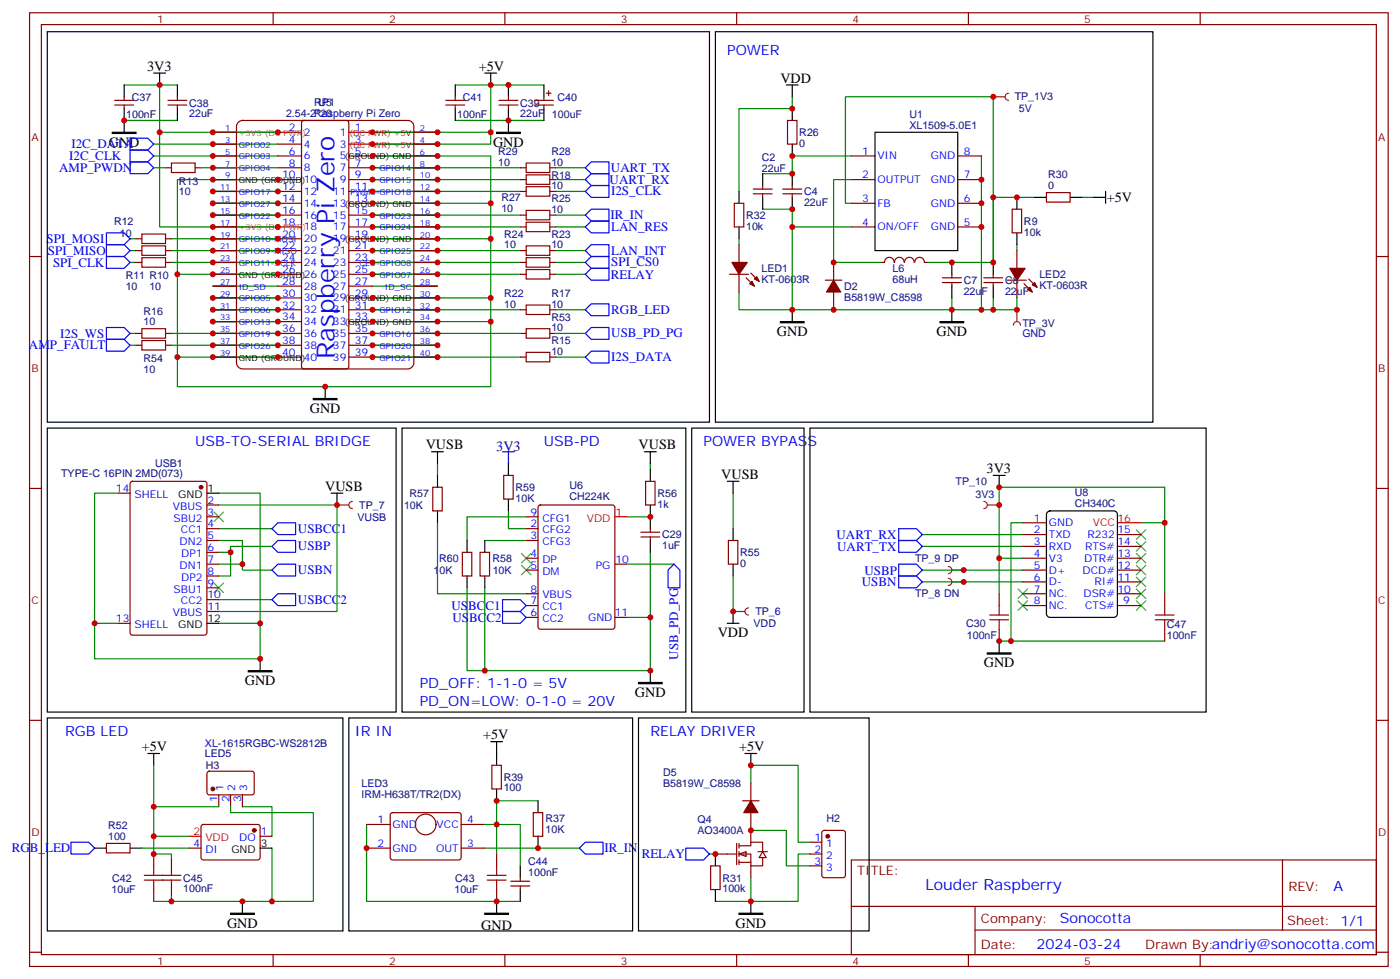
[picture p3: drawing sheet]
<svg xmlns="http://www.w3.org/2000/svg" width="418mm" height="292mm" viewBox="0 0 418 292" stroke-linecap="round" stroke-linejoin="round" font-family="sans-serif">
<g fill="none" stroke="#870000" stroke-width=".35">
<path d="M8.8 3.8h405.4v284.3h-405.4zM12.3 7.3h398.3v277.3h-398.3zM81.5 3.8v3.5M150.6 3.8v3.5M219.8 3.8v3.5M288.9 3.8v3.5M358.1 3.8v3.5M34.2 31.3h5.7M34.2 29.9h5.7M37 28.9v1M37 31.3v1.1M50.1 31.3h5.6"/>
<path d="M50.1 29.9h5.6M52.9 28.9v1M52.9 31.3v1.1M63.5 39.4h7.1M71.1 36.4l1.2-.5h49.4a1.76 1.76 0 0 1 1.8 1.8v70.5a1.89 1.89 0 0 1-1.8 1.8h-49.4a1.89 1.89 0 0 1-1.7-1.8v-70.5zM82.9 39.4h7.1M90.2 36.1l.5-.2h12.7l.5 .2 .2 .5v72.7l-.3 .5-.4 .2h-12.7l-.5-.2-.2-.5v-72.7zM104.1 39.4h7M123.5 39.4h7M133 31.3h5.6M133 29.9h5.6M135.8 28.9v1"/>
<path d="M135.8 31.3v1.1M148.9 31.3h5.6M148.9 29.9h5.6M151.7 28.9v1M151.7 31.3v1.1M159.5 31.3h5.6M159.5 29.9h5.6M162.3 28.9v1M162.3 31.3v1.1M163 27.8h1.4M163.7 27.1v1.4M234.9 35.9h2.9v7.1h-2.9z"/>
<path d="M63.5 57.1h7.1M63.5 53.6h7.1M63.5 50h7.1M63.5 46.5h7.1M63.5 43h7.1M82.9 57.1h7.1M82.9 53.6h7.1M82.9 50h7.1M82.9 46.5h7.1M82.9 43h7.1M104.1 57.1h7M104.1 53.6h7"/>
<path d="M104.1 50h7M104.1 46.5h7M104.1 43h7M123.5 57.1h7M123.5 53.6h7M123.5 50h7M123.5 46.5h7M123.5 43h7M155.2 57.1h1.8M155.2 53.6h1.8M155.2 50h1.8M157 55.7h7v2.8h-7z"/>
<path d="M157 52.1h7v2.9h-7zM157 48.6h7v2.8h-7zM164 57.1h1.8M164 53.6h1.8M164 50h1.8M312.2 57.4h7.1v2.9h-7.1zM8.8 76.5h3.5M40.6 78.2h1.7M40.6 74.7h1.7M40.6 71.2h1.7M42.3 76.8h7.1v2.9h-7.1zM42.3 73.3h7.1v2.8h-7.1z"/>
<path d="M42.3 69.8h7.1v2.8h-7.1zM49.4 78.2h1.8M49.4 74.7h1.8M49.4 71.2h1.8M63.5 78.2h7.1M63.5 74.7h7.1M63.5 71.2h7.1M63.5 67.7h7.1M63.5 64.1h7.1M63.5 60.6h7.1M82.9 78.2h7.1M82.9 74.7h7.1"/>
<path d="M82.9 71.2h7.1M82.9 67.7h7.1M82.9 64.1h7.1M82.9 60.6h7.1M104.1 78.2h7M104.1 74.7h7M104.1 71.2h7M104.1 67.7h7M104.1 64.1h7M104.1 60.6h7M123.5 78.2h7M123.5 74.7h7"/>
<path d="M123.5 71.2h7M123.5 67.7h7M123.5 64.1h7M123.5 60.6h7M155.2 78.2h1.8M155.2 74.7h1.8M155.2 67.7h1.8M155.2 64.1h1.8M157 76.8h7v2.9h-7zM157 73.3h7v2.8h-7zM157 66.3h7v2.8h-7zM157 62.7h7v2.8h-7z"/>
<path d="M164 78.2h1.8M164 74.7h1.8M164 67.7h1.8M164 64.1h1.8M219.1 60.6h2.8v7.1h-2.8zM220.5 73v5.2M410.6 76.5h3.6M40.6 99.4h1.7M42.3 98h7.1v2.8h-7.1zM49.4 99.4h1.8M63.5 99.4h7.1M63.5 95.9h7.1"/>
<path d="M63.5 92.4h7.1M63.5 88.8h7.1M63.5 85.3h7.1M63.5 81.8h7.1M82.9 99.4h7.1M82.9 95.9h7.1M82.9 92.4h7.1M82.9 88.8h7.1M82.9 85.3h7.1M82.9 81.8h7.1M104.1 99.4h7M104.1 95.9h7"/>
<path d="M104.1 92.4h7M104.1 88.8h7M104.1 85.3h7M104.1 81.8h7M123.5 99.4h7M123.5 95.9h7M123.5 92.4h7M123.5 88.8h7M123.5 85.3h7M123.5 81.8h7M155.2 92.4h1.8M155.2 81.8h1.8"/>
<path d="M157 90.9h7v2.9h-7zM157 80.4h7v2.8h-7zM164 92.4h1.8M164 81.8h1.8M217.7 81.8h5.6M220.5 81.8v5.3M222.6 82.8l2.5 2.5M224 81.4l2.5 2.5M63.5 106.5h7.1M63.5 102.9h7.1M82.9 106.5h7.1M82.9 102.9h7.1"/>
<path d="M104.1 106.5h7M104.1 102.9h7M123.5 106.5h7M123.5 102.9h7M155.2 106.5h1.8M157 105.1h7v2.8h-7zM164 106.5h1.8M8.8 145.6h3.5M410.6 145.6h3.6M8.8 214.8h3.5M410.6 214.8h3.6M62 230.1l.4-.2 13 .1 .4 .6v6l-.7 .4-12.9-.1-.5-.6v-5.7z"/>
<path d="M65.3 237v3.5M68.8 237v3.5M72.3 237v3.5M146.8 228.2h2.8v7h-2.8zM31.7 251.5h7.1v2.8h-7.1zM45.9 254.6v3.6M51.2 256.4v3.5M56.4 252.9h3.6M60.2 246l.5-.2 16.5 .1 .4 .6-.1 9.5-.6 .4-16.5-.1-.4-.6v-9.2zM77.6 249.3h3.5M109.4 245.8h7M109.4 252.9h7"/>
<path d="M116.7 242.5l.4-.2h20.1l.4 .7-.1 13-.6 .4-20.1-.1-.4-.6v-12.7zM137.6 245.8h7M137.6 252.9h7M148.2 254.6v3.6M159.1 242.3h2.8v7h-2.8zM254 256.4h156.6v28.2h-156.6zM382.6 256.4v20.9M45.9 265.2v3.5M51.2 263.5v3.5M148.2 265.2v3.5M152.4 262.7h5.6M152.4 264.2h5.6"/>
<path d="M155.2 261.7v1M155.2 264.2v1M254 270.2h156.5M290.9 277.3h119.6M290.9 270.2v14.2M8.8 283.9h3.5M81.5 284.6v3.5M150.6 284.6v3.5M219.8 284.6v3.5M288.9 284.6v3.5M358.1 284.6v3.5M410.6 283.9h3.6"/>
<circle cx="127" cy="245.8" r="3.1"/>
</g>
<g fill="none" stroke="#008700" stroke-width=".35">
<path d="M37 35.9h15.9M37 25.3h15.9M47.6 39.4v28.3h35.3h-19.4M47.6 25.3v14.1h35.3h-19.4M111.1 39.4h35.3M135.8 35.9h26.5M135.8 25.3h26.5M146.4 25.3v17.7h-35.3h19.4M236.4 30.6v1.8h-15.9v24.7M45.9 43h37M45.9 46.5h37M63.5 53.6h19.4h-30v28.2h30h-19.4"/>
<path d="M63.5 57.1h19.4M111.1 50h44.1M111.1 53.6h44.1M111.1 57.1h44.1M130.5 46.5h-19.4h35.3v14.1M165.8 50h8.8M165.8 53.6h8.8M165.8 57.1h8.8M252.2 58.8v-29.9h44.1v29.9h12.4M254 46.5h-17.6v5.3M296.3 58.8v19.4M322.8 58.8h3.5"/>
<path d="M38.8 71.2h1.8M38.8 74.7h1.8M38.8 78.2h1.8M51.2 71.2h31.7M51.2 74.7h31.7M51.2 78.2h31.7M63.5 60.6h19.4M63.5 64.1h19.4M111.1 64.1h44.1M111.1 67.7h44.1M111.1 74.7h44.1M111.1 78.2h44.1"/>
<path d="M130.5 60.6h-19.4h35.3v10.6M130.5 71.2h-19.4h35.3v17.6M165.8 64.1h8.8M165.8 67.7h8.8M165.8 74.7h8.8M165.8 78.2h8.8M220.5 71.2v1.8M303.4 73v1.7M38.8 99.4h1.8M51.2 99.4h31.7M52.9 81.8v24.7h30h-19.4M63.5 85.3h19.4"/>
<path d="M63.5 88.8h19.4M63.5 92.4h19.4M63.5 95.9h19.4M111.1 81.8h44.1M111.1 85.3h19.4M111.1 92.4h44.1M111.1 99.4h19.4M130.5 88.8h-19.4h35.3v7.1M130.5 95.9h-19.4h35.3v19.4h-93.5v-8.8M165.8 81.8h8.8M165.8 92.4h8.8M220.5 87.1v5.3h15.9"/>
<path d="M303.4 88.8v3.6h-7.1M63.5 102.9h19.4M111.1 102.9h19.4M111.1 106.5h44.1M165.8 106.5h8.8M45.9 228.2v12.3h19.4M160.5 238.8h-12.3v15.8M42.3 252.9h14.1M45.9 240.5v14.1h5.3v1.8M45.9 249.3h10.5M68.8 240.5v1.8h24.7v26.4h-47.6M72.3 240.5h8.8v8.8"/>
<path d="M81.1 252.9v15.8M109.4 245.8v22.9h45.8M144.6 245.8h10.6v12.4M144.6 252.9h28.3M51.2 267v1.7"/>
</g>
<path d="M33.5 39.4h7.1v.4h-7.1zM148.2 39.4h7v.4h-7zM93.5 118.8h7v.4h-7zM68.8 272.3h7v.3h-7zM144.6 272.3h7.1v.3h-7.1z" fill="#000" stroke="#000" stroke-width=".35"/>
<g fill="none" stroke="#000" stroke-width=".35">
<path d="M14.1 9.5h197.6v116.4h-197.6zM37 25.3v3.6M37 32.4v7M45.9 21.8h3.5M47.6 21.8v3.5M52.9 25.3v3.6M52.9 32.4v3.5M135.8 25.3v3.6M135.8 32.4v3.5M144.6 21.8h3.6M146.4 21.8v3.5M151.7 25.3v3.6"/>
<path d="M151.7 32.4v7M162.3 25.3v3.6M162.3 32.4v3.5M236.4 32.4v3.5M220.5 57.1v3.5M236.4 43v3.5M308.7 58.8h3.5M319.3 58.8h3.5M220.5 67.7v3.5M97 115.3v3.5M14.1 214.1h88.2v63.5h-88.2zM104.1 214.1h84.6v63.5h-84.6z"/>
<path d="M44.1 224.6h3.5M45.9 224.6v3.6M146.4 221.1h3.5M148.2 221.1v7.1M148.2 235.2v3.6M160.5 238.8v3.5M28.2 252.9h3.5M38.8 252.9h3.5M77.6 252.9h3.5M155.2 258.2v3.5M160.5 249.3v3.6M72.3 268.7v3.6"/>
<path d="M148.2 268.7v3.6M155.2 265.2v3.5"/>
</g>
<g fill="none" stroke="#00f" stroke-width=".35">
<path d="M174.6 50l1.8-1.7h5.3v3.5h-5.3zM174.6 53.6l1.8-1.8h5.3v3.5h-5.3zM174.6 57.1l1.8-1.8h5.3v3.5h-5.3zM31.7 69.4h5.3l1.8 1.8-1.8 1.8h-5.3zM31.7 76.5h5.3l1.8 1.7-1.8 1.8h-5.3zM31.7 73h5.3l1.8 1.7-1.8 1.8h-5.3zM174.6 64.1l1.8-1.7h5.3v3.5h-5.3zM174.6 78.2l1.8-1.7h5.3v3.5h-5.3zM174.6 67.7l1.8-1.8h5.3v3.5h-5.3zM174.6 74.7l1.8-1.7h5.3v3.5h-5.3zM31.7 97.6h5.3l1.8 1.8-1.8 1.8h-5.3zM174.6 92.4l1.8-1.8h5.3v3.5h-5.3z"/>
<path d="M174.6 81.8l1.8-1.8h5.3v3.5h-5.3zM174.6 106.5l1.8-1.8h5.3v3.5h-5.3zM21.2 251.1h5.3l1.7 1.8-1.7 1.7h-5.3zM174.6 251.1h5.3v3.5h-5.3l-1.7-1.7z"/>
</g>
<path d="M45.9 258.2v2.8M51.2 259.9v1.1M148.2 258.2v2.8M43 262.4h11M43 261h11M45.9 262.4v2.8M51.2 262.4v1.1M145.3 262.4h5.7M145.3 261h5.7M148.2 262.4v2.8" fill="none" stroke="#a10000" stroke-width=".35"/>
<g fill="#870000" stroke="#870000" stroke-width=".35">
<path d="M223.7 84.6l.7-.7 .7 1.4z"/>
<path d="M225.1 83.2l.7-.7 .7 1.4z"/>
<path d="M218.4 78.2h4.6l-2.5 3.6z"/>
<circle cx="63.5" cy="235.2" r=".53"/>
<circle cx="75.8" cy="247.6" r=".53"/>
</g>
<path d="M56.4 249.3h3.6" fill="none" stroke="#f00" stroke-width=".35"/>
<path d="M302.3 96.9a1.06 1.06 0 0 1 1.1-1 1.06 1.06 0 0 1 1 1M303.4 92.4v3.5" fill="none" stroke="#8c2424" stroke-width=".35"/>
<circle cx="303.4" cy="92.4" r=".18" fill="#8c2424"/>
<g fill="#870000" stroke="#870000" stroke-width=".35">
<path d="M307.3 85.7l.7 1.4-1.4-.7z"/>
<path d="M308 84.9l.7-.7 .7 1.5z"/>
<path d="M301.3 80h4.6l-2.5 3.5z"/>
</g>
<path d="M302 62.4h2.8v7h-2.8zM303.4 74.7v5.3M300.6 83.5h5.6M303.4 83.5v5.3M305.5 84.6l2.5 2.5M306.9 83.2l2.5 2.5" fill="none" stroke="#870000" stroke-width=".35"/>
<path d="M303.4 58.8v3.6M303.4 69.4v3.6" fill="none" stroke="#000" stroke-width=".35"/>
<path d="M296.3 28.9h3.6M300.9 27.8a1.06 1.06 0 0 0-1 1.1 1.06 1.06 0 0 0 1 1" fill="none" stroke="#8c2424" stroke-width=".35"/>
<circle cx="296.3" cy="28.9" r=".18" fill="#8c2424"/>
<path d="M236.4 28.9v1.7M227.5 51.8h8.9M252.2 58.8v1.8h1.8M254 53.6h-5.3v24.6h14.1M292.8 46.5v45.9M296.3 58.8v19.4h-19.4M227.5 62.4h8.9v5.3h17.6M236.4 67.7v24.7h47.6M284 88.8v3.6M296.3 88.8v3.6h-12.3" fill="none" stroke="#008700" stroke-width=".35"/>
<g fill="none" stroke="#870000" stroke-width=".35">
<path d="M224.7 57.8h5.7M224.7 56.4h5.7M227.5 55.3v1.1M227.5 57.8v1M233.5 57.8h5.7M233.5 56.4h5.7M236.4 55.3v1.1M236.4 57.8v1M248.7 78.2v5.3M266.7 78.2a1.41 1.41 0 0 0-1.4-1.5 1.41 1.41 0 0 0-1.4 1.5h-1.1M266.9 78.2a1.41 1.41 0 0 1 1.4-1.5 1.41 1.41 0 0 1 1.4 1.5M269.9 78.2a1.41 1.41 0 0 1 1.4-1.5 1.41 1.41 0 0 1 1.4 1.5"/>
<path d="M272.9 78.2a1.41 1.41 0 0 1 1.4-1.5 1.41 1.41 0 0 1 1.5 1.5M275.9 78.2h1M246.2 83.5h5M248.7 87.1v5.3M281.2 84.2h5.6M281.2 82.8h5.6M284 81.8v1M284 84.2v1.1M293.5 84.2h5.7M293.5 82.8h5.7M296.3 81.8v1M296.3 84.2v1.1"/>
</g>
<g fill="none" stroke="#000" stroke-width=".35">
<path d="M213.4 9.5h130.6v116.4h-130.6zM234.6 25.3h3.5M236.4 25.3v3.6M227.5 51.8v3.5M227.5 58.8v3.6M236.4 51.8v3.5M236.4 58.8v3.6M326.3 58.8h3.5M329.8 57.1v3.5M284 78.2v3.6M296.3 78.2v3.6M236.4 92.4v3.5"/>
<path d="M284 85.3v3.5M284 92.4v3.5M296.3 85.3v3.5"/>
</g>
<path d="M248.7 83.5l2.1 3.6h-4.2z" fill="#870000" stroke="#870000" stroke-width=".35"/>
<path d="M232.8 95.9h7.1v.3h-7.1zM280.5 95.9h7v.3h-7z" fill="#000" stroke="#000" stroke-width=".35"/>
<path d="M38.8 48.3h5.3l1.8 1.7-1.8 1.8h-5.3zM38.8 44.7h5.3l1.8 1.8-1.8 1.8h-5.3zM38.8 41.2h5.3l1.8 1.8-1.8 1.7h-5.3z" fill="none" stroke="#00f" stroke-width=".35"/>
<g fill="#fff" stroke="#870000" stroke-width=".35">
<path d="M220.5 254.6l2.1-.7v1.4z"/>
<path d="M227.5 253.9l1.1 1.8h-2.1z"/>
</g>
<g fill="none" stroke="#870000" stroke-width=".35">
<path d="M155.2 99.4h1.8M157 98h7v2.8h-7zM164 99.4h1.8M40.6 102.9h1.7M42.3 101.5h7.1v2.9h-7.1zM49.4 102.9h1.8M221.5 238.8h5M224 233.5v5.3M212 258.2h2.8v7h-2.8zM213.4 254.6h6.4M219.8 251.5v6.3M220.5 252.2h3.5v-1.1h3.5v2.8"/>
<path d="M220.5 254.6h3.5v3.6h3.5v-2.5M220.5 257.1h3.5M220.5 251.5v1.4M220.5 253.9v1.4M220.5 256.4v1.4M224 242.3v8.8M224 258.2v3.5M226.1 253.9h2.9M241.7 254.6h3.5M241.7 251.1h3.5M241.7 258.2h3.5M245.4 247.8l.5-.2h5.6l.7 .4v13l-.4 .6-5.9 .1-.7-.5v-12.9z"/>
</g>
<path d="M130.5 99.4h24.7M165.8 99.4h8.8M38.8 102.9h1.8M51.2 102.9h12.3M139.3 175.3v24.7h5.3M224 233.5v-5.3h14.1v22.9h3.6M211.7 254.6h1.7M224 247.6h10.6v10.6h7.1M241.7 254.6h-3.6v14.1h-14.1M213.4 268.7h10.6M224 261.7v7" fill="none" stroke="#008700" stroke-width=".35"/>
<path d="M190.5 214.1h68.8v63.5h-68.8zM222.2 224.6h3.6M224 224.6v3.6M213.4 254.6v3.6M213.4 265.2v3.5M224 268.7v3.6" fill="none" stroke="#000" stroke-width=".35"/>
<g fill="#870000" stroke="#870000" stroke-width=".35">
<path d="M224 238.8l2.1 3.5h-4.2z"/>
<circle cx="246.9" cy="249.3" r=".53"/>
</g>
<path d="M220.5 272.3h7v.3h-7z" fill="#000" stroke="#000" stroke-width=".35"/>
<path d="M174.6 99.4l1.8-1.8h5.3v3.6h-5.3zM31.7 101.2h5.3l1.8 1.7-1.8 1.8h-5.3zM204.6 252.9h5.3l1.8 1.7-1.8 1.8h-5.3z" fill="none" stroke="#00f" stroke-width=".35"/>
<path d="M339 165l2.8 2.9M339 161.5l2.8 2.8M341.8 165l-2.8 2.9M341.8 161.5l-2.8 2.8" fill="none" stroke="#3c3" stroke-width=".35"/>
<path d="M218.7 182.3h3.5M223.3 181.3a1.06 1.06 0 0 0-1 1 1.06 1.06 0 0 0 1 1.1" fill="none" stroke="#8c2424" stroke-width=".35"/>
<circle cx="218.7" cy="182.3" r=".18" fill="#8c2424"/>
<path d="M130.5 138.2v3.5M194 138.2v1.8M218.7 147v10.6M218.7 171.7v10.6" fill="none" stroke="#008700" stroke-width=".35"/>
<path d="M206.4 127.6h33.5v84.7h-33.5zM217 143.5h3.5M218.7 143.5v3.5M218.7 157.6v3.5M218.7 168.2v3.5M217 185.8h3.5M218.7 182.3v3.5" fill="none" stroke="#000" stroke-width=".35"/>
<path d="M217.3 161.1h2.8v7.1h-2.8z" fill="none" stroke="#870000" stroke-width=".35"/>
<path d="M100.5 150.6h3.6M105.1 149.5a1.06 1.06 0 0 0-1 1.1 1.06 1.06 0 0 0 1 1" fill="none" stroke="#8c2424" stroke-width=".35"/>
<circle cx="100.5" cy="150.6" r=".18" fill="#8c2424"/>
<path d="M282.9 172.4a1.06 1.06 0 0 1 1.1 1.1 1.06 1.06 0 0 1-1.1 1.1M284 173.5h3.5" fill="none" stroke="#8c2424" stroke-width=".35"/>
<circle cx="287.5" cy="173.5" r=".18" fill="#8c2424"/>
<path d="M282.9 168.9a1.06 1.06 0 0 1 1.1 1.1 1.06 1.06 0 0 1-1.1 1M284 170h3.5" fill="none" stroke="#8c2424" stroke-width=".35"/>
<circle cx="287.5" cy="170" r=".18" fill="#8c2424"/>
<g fill="none" stroke="#008700" stroke-width=".35">
<path d="M35.3 147h-7.1v38.8h7.1M65.3 150.6h35.2v31.7h-35.2M65.3 147h12.3v38.8M65.3 157.6h15.8M130.5 155.9v21.1h26.5M151.7 152.3v5.3h5.3M157 154.1h-17.7v7M187 154.1h7M275.2 159.4h30M305.2 155.9h-3.6v35.2M340.4 155.9h7.1v-10.6h-49.4v21.1h7.1M347.5 155.9v21.1"/>
<path d="M65.3 161.1h7v8.9h8.8M65.3 178.8h15.8M65.3 168.2h7M65.3 164.7h3.5M81.1 162.9h-12.3v8.8h-3.5M144.6 175.3v24.7h49.4v-15.9h-7M144.6 161.1h12.4M187 168.2h14.1M194 164.7v19.4M275.2 162.9h30M275.2 173.5h30M275.2 170h30"/>
<path d="M298.1 166.4v10.6M28.2 185.8v10.6h49.4v-10.6h-12.3M298.1 191.1h49.4"/>
</g>
<g fill="none" stroke="#00f" stroke-width=".35">
<path d="M149.9 134.7h3.6M151.7 134.7v3.5M81.1 157.6l1.8-1.7h5.3v3.5h-5.3zM268.1 157.6h5.3l1.8 1.8-1.8 1.7h-5.3zM81.1 170l1.8-1.8h5.3v3.5h-5.3zM81.1 162.9l1.8-1.8h5.3v3.6h-5.3zM82.9 177h5.3v3.6h-5.3l-1.8-1.8zM149.9 178.8h5.3l1.8 1.8-1.8 1.7h-5.3zM201.1 168.2l1.7 1.8v5.3h-3.5v-5.3zM268.1 161.1h5.3l1.8 1.8-1.8 1.8h-5.3zM268.1 171.7h5.3l1.8 1.8-1.8 1.8h-5.3zM268.1 168.2h5.3l1.8 1.8-1.8 1.7h-5.3z"/>
<path d="M149.9 182.3h5.3l1.8 1.8-1.8 1.7h-5.3z"/>
</g>
<g fill="none" stroke="#000" stroke-width=".35">
<path d="M14.1 127.6h104.1v84.7h-104.1zM119.9 127.6h84.7v84.7h-84.7zM128.8 134.7h3.5M130.5 134.7v3.5M151.7 138.2v3.5M192.3 134.7h3.5M194 134.7v3.5M194 140v3.5M241.7 127.6h118.1v84.7h-118.1zM61.7 147h3.6M98.8 147h3.5M100.5 147v3.6"/>
<path d="M130.5 141.7v3.6M130.5 152.3v3.6M151.7 148.8v3.5M194 150.6v7M296.3 141.7h3.6M298.1 141.7v3.6M312.4 152.8l.9-.5h19l.9 .5 .2 .6v29.6l-.5 .9-.6 .2h-19l-.9-.5-.2-.6v-29.6zM139.3 161.1v3.6M139.3 171.7v3.6M144.6 161.1v3.6M144.6 171.7v3.6M194 161.1v3.6"/>
<path d="M61.7 185.8h3.6M77.6 196.4v3.6M194 200v3.5M298.1 191.1v3.6"/>
</g>
<g fill="none" stroke="#870000" stroke-width=".35">
<path d="M35.3 147h3.5M39 143.7l.5-.2h21.5l.7 .4v44.8l-.4 .6-21.8 .1-.6-.5-.1-44.7zM61.7 157.6h3.6M61.7 154.1h3.6M61.7 150.6h3.6M129.1 145.3h2.8v7h-2.8zM150.3 141.7h2.8v7.1h-2.8zM157 157.6h3.5M157 154.1h3.5M160.7 150.8l.5-.2h21.5l.7 .4v35.9l-.4 .7h-21.8l-.6-.5-.1-35.8zM191.2 158.7h5.6M192.6 143.5h2.8v7.1h-2.8z"/>
<path d="M194 157.6v1.1M305.2 159.4h7M305.2 155.9h7M333.4 159.4h7M61.7 161.1h3.6M61.7 168.2h3.6M61.7 164.7h3.6M61.7 171.7h3.6M61.7 175.3h3.6M61.7 178.8h3.6M137.9 164.7h2.9v7h-2.9zM143.2 164.7h2.8v7h-2.8z"/>
<path d="M157 161.1h3.5M157 166.4h3.5M157 170h3.5M157 177h3.5M183.4 168.2h3.6M191.2 160.1h5.6M194 160.1v1M298.1 177v3.6M305.2 166.4h7M305.2 170h7M305.2 177h7M305.2 162.9h7"/>
<path d="M305.2 173.5h7M333.4 166.4h7M333.4 170h7M333.4 177h7M333.4 162.9h7M333.4 173.5h7M347.5 177v3.6M35.3 185.8h3.5M61.7 182.3h3.6M157 184.1h3.5M157 180.6h3.5M183.4 184.1h3.6"/>
<path d="M298.1 187.6v3.5M305.2 180.6h7M333.4 180.6h7M347.5 187.6v3.5"/>
</g>
<path d="M74.1 200h7v.3h-7zM294.6 194.7h7v.3h-7zM190.5 203.5h7.1v.3h-7.1z" fill="#000" stroke="#000" stroke-width=".35"/>
<g fill="none" stroke="#3c3" stroke-width=".35">
<path d="M63.9 152.7l2.8 2.8M66.7 152.7l-2.8 2.8M339 158l2.8 2.8M341.8 158l-2.8 2.8M63.9 173.8l2.8 2.9M66.7 173.8l-2.8 2.9M155.6 165l2.8 2.9M155.6 168.6l2.8 2.8M158.4 165l-2.8 2.9M158.4 168.6l-2.8 2.8M303.7 175.6l2.9 2.8M303.7 179.1l2.9 2.9"/>
<path d="M306.6 175.6l-2.9 2.8M306.6 179.1l-2.9 2.9M339 179.1l2.8 2.9M339 175.6l2.8 2.8M339 172.1l2.8 2.8M339 168.6l2.8 2.8M341.8 179.1l-2.8 2.9M341.8 175.6l-2.8 2.8M341.8 172.1l-2.8 2.8M341.8 168.6l-2.8 2.8"/>
</g>
<path d="M183.4 154.1h3.6M333.4 155.9h7" fill="none" stroke="#f00" stroke-width=".35"/>
<path d="M295.3 184.8h5.6M295.3 183.4h5.6M298.1 180.6v2.8M298.1 184.8v2.8M344.7 184.8h5.6M344.7 183.4h5.6M347.5 180.6v2.8M347.5 184.8v2.8" fill="none" stroke="#a10000" stroke-width=".35"/>
<circle cx="60" cy="145.3" r=".53" fill="#870000" stroke="#870000" stroke-width=".35"/>
<path d="M293.5 149.5a1.06 1.06 0 0 1 1.1 1.1 1.06 1.06 0 0 1-1.1 1M294.6 150.6h3.5" fill="none" stroke="#8c2424" stroke-width=".35"/>
<circle cx="298.1" cy="150.6" r=".18" fill="#8c2424"/>
<path d="M49.4 50h1.8M51.2 48.6h7v2.8h-7zM58.2 50h1.8M254 46.5h7.1M254 53.6h7.1M285.8 46.5h7M285.8 53.6h7M254 60.6h7.1M254 67.7h7.1M285.8 60.6h7M285.8 67.7h7" fill="none" stroke="#870000" stroke-width=".35"/>
<path d="M45.9 50h3.5M60 50h22.9" fill="none" stroke="#008700" stroke-width=".35"/>
<path d="M261.1 39.4h24.7v35.3h-24.7z" fill="none" stroke="#000" stroke-width=".35"/>
<g fill="#c00">
<circle cx="111.1" cy="39.4" r=".88"/>
<circle cx="111.1" cy="43" r=".88"/>
<circle cx="111.1" cy="46.5" r=".88"/>
<circle cx="111.1" cy="50" r=".88"/>
<circle cx="111.1" cy="53.6" r=".88"/>
<circle cx="111.1" cy="57.1" r=".88"/>
<circle cx="111.1" cy="60.6" r=".88"/>
<circle cx="111.1" cy="64.1" r=".88"/>
<circle cx="111.1" cy="67.7" r=".88"/>
<circle cx="111.1" cy="71.2" r=".88"/>
<circle cx="111.1" cy="74.7" r=".88"/>
<circle cx="111.1" cy="78.2" r=".88"/>
<circle cx="111.1" cy="81.8" r=".88"/>
<circle cx="111.1" cy="88.8" r=".88"/>
<circle cx="111.1" cy="92.4" r=".88"/>
<circle cx="111.1" cy="95.9" r=".88"/>
<circle cx="111.1" cy="99.4" r=".88"/>
<circle cx="111.1" cy="102.9" r=".88"/>
<circle cx="111.1" cy="106.5" r=".88"/>
<circle cx="82.9" cy="39.4" r=".88"/>
<circle cx="82.9" cy="57.1" r=".88"/>
<circle cx="82.9" cy="60.6" r=".88"/>
<circle cx="82.9" cy="64.1" r=".88"/>
<circle cx="82.9" cy="67.7" r=".88"/>
<circle cx="82.9" cy="71.2" r=".88"/>
<circle cx="82.9" cy="74.7" r=".88"/>
<circle cx="82.9" cy="78.2" r=".88"/>
<circle cx="82.9" cy="53.6" r=".88"/>
<circle cx="82.9" cy="81.8" r=".88"/>
<circle cx="82.9" cy="88.8" r=".88"/>
<circle cx="82.9" cy="92.4" r=".88"/>
<circle cx="82.9" cy="95.9" r=".88"/>
<circle cx="82.9" cy="99.4" r=".88"/>
<circle cx="82.9" cy="102.9" r=".88"/>
<circle cx="82.9" cy="106.5" r=".88"/>
<circle cx="130.5" cy="39.4" r=".88"/>
<circle cx="130.5" cy="43" r=".88"/>
<circle cx="130.5" cy="46.5" r=".88"/>
<circle cx="130.5" cy="50" r=".88"/>
<circle cx="130.5" cy="53.6" r=".88"/>
<circle cx="130.5" cy="57.1" r=".88"/>
<circle cx="130.5" cy="60.6" r=".88"/>
<circle cx="130.5" cy="64.1" r=".88"/>
<circle cx="130.5" cy="67.7" r=".88"/>
<circle cx="130.5" cy="71.2" r=".88"/>
<circle cx="130.5" cy="74.7" r=".88"/>
<circle cx="130.5" cy="78.2" r=".88"/>
<circle cx="130.5" cy="81.8" r=".88"/>
<circle cx="130.5" cy="88.8" r=".88"/>
<circle cx="130.5" cy="92.4" r=".88"/>
<circle cx="130.5" cy="95.9" r=".88"/>
<circle cx="130.5" cy="99.4" r=".88"/>
<circle cx="130.5" cy="102.9" r=".88"/>
<circle cx="130.5" cy="106.5" r=".88"/>
<circle cx="63.5" cy="39.4" r=".88"/>
<circle cx="63.5" cy="53.6" r=".88"/>
<circle cx="63.5" cy="57.1" r=".88"/>
<circle cx="63.5" cy="60.6" r=".88"/>
<circle cx="63.5" cy="64.1" r=".88"/>
<circle cx="63.5" cy="67.7" r=".88"/>
<circle cx="63.5" cy="71.2" r=".88"/>
<circle cx="63.5" cy="74.7" r=".88"/>
<circle cx="63.5" cy="78.2" r=".88"/>
<circle cx="63.5" cy="81.8" r=".88"/>
<circle cx="63.5" cy="88.8" r=".88"/>
<circle cx="63.5" cy="92.4" r=".88"/>
<circle cx="63.5" cy="95.9" r=".88"/>
<circle cx="63.5" cy="99.4" r=".88"/>
<circle cx="63.5" cy="102.9" r=".88"/>
<circle cx="63.5" cy="106.5" r=".88"/>
<circle cx="37" cy="35.9" r=".88"/>
<circle cx="47.6" cy="25.3" r=".88"/>
<circle cx="151.7" cy="25.3" r=".88"/>
<circle cx="151.7" cy="35.9" r=".88"/>
<circle cx="146.4" cy="25.3" r=".88"/>
<circle cx="146.4" cy="39.4" r=".88"/>
<circle cx="47.6" cy="39.4" r=".88"/>
<circle cx="146.4" cy="60.6" r=".88"/>
<circle cx="146.4" cy="71.2" r=".88"/>
<circle cx="146.4" cy="88.8" r=".88"/>
<circle cx="146.4" cy="95.9" r=".88"/>
<circle cx="52.9" cy="106.5" r=".88"/>
<circle cx="52.9" cy="81.8" r=".88"/>
<circle cx="81.1" cy="268.7" r=".88"/>
<circle cx="45.9" cy="254.6" r=".88"/>
<circle cx="45.9" cy="249.3" r=".88"/>
<circle cx="45.9" cy="240.5" r=".88"/>
<circle cx="51.2" cy="268.7" r=".88"/>
<circle cx="72.3" cy="268.7" r=".88"/>
<circle cx="148.2" cy="268.7" r=".88"/>
<circle cx="148.2" cy="238.8" r=".88"/>
<circle cx="160.5" cy="252.9" r=".88"/>
<circle cx="148.2" cy="245.8" r=".88"/>
<circle cx="109.4" cy="252.9" r=".88"/>
<circle cx="236.4" cy="32.4" r=".88"/>
<circle cx="296.3" cy="58.8" r=".88"/>
<circle cx="303.4" cy="58.8" r=".88"/>
<circle cx="296.3" cy="28.9" r=".88"/>
<circle cx="303.4" cy="92.4" r=".88"/>
<circle cx="296.3" cy="92.4" r=".88"/>
<circle cx="236.4" cy="62.4" r=".88"/>
<circle cx="236.4" cy="51.8" r=".88"/>
<circle cx="292.8" cy="92.4" r=".88"/>
<circle cx="236.4" cy="92.4" r=".88"/>
<circle cx="248.7" cy="92.4" r=".88"/>
<circle cx="284" cy="92.4" r=".88"/>
<circle cx="248.7" cy="78.2" r=".88"/>
<circle cx="296.3" cy="78.2" r=".88"/>
<circle cx="284" cy="78.2" r=".88"/>
<circle cx="213.4" cy="254.6" r=".88"/>
<circle cx="224" cy="247.6" r=".88"/>
<circle cx="224" cy="228.2" r=".88"/>
<circle cx="224" cy="268.7" r=".88"/>
<circle cx="144.6" cy="200" r=".88"/>
<circle cx="218.7" cy="182.3" r=".88"/>
<circle cx="287.5" cy="173.5" r=".88"/>
<circle cx="287.5" cy="170" r=".88"/>
<circle cx="298.1" cy="145.3" r=".88"/>
<circle cx="194" cy="154.1" r=".88"/>
<circle cx="194" cy="184.1" r=".88"/>
<circle cx="194" cy="200" r=".88"/>
<circle cx="301.6" cy="191.1" r=".88"/>
<circle cx="347.5" cy="155.9" r=".88"/>
<circle cx="298.1" cy="191.1" r=".88"/>
<circle cx="298.1" cy="166.4" r=".88"/>
<circle cx="72.3" cy="168.2" r=".88"/>
<circle cx="68.8" cy="164.7" r=".88"/>
<circle cx="100.5" cy="150.6" r=".88"/>
<circle cx="77.6" cy="185.8" r=".88"/>
<circle cx="77.6" cy="196.4" r=".88"/>
<circle cx="28.2" cy="185.8" r=".88"/>
<circle cx="298.1" cy="150.6" r=".88"/>
<circle cx="97" cy="115.3" r=".88"/>
<circle cx="63.5" cy="50" r=".88"/>
<circle cx="63.5" cy="43" r=".88"/>
<circle cx="63.5" cy="46.5" r=".88"/>
<circle cx="292.8" cy="67.7" r=".88"/>
<circle cx="292.8" cy="60.6" r=".88"/>
<circle cx="292.8" cy="53.6" r=".88"/>
<circle cx="236.4" cy="46.5" r=".88"/>
<circle cx="236.4" cy="67.7" r=".88"/>
</g>
<text font-size="7.4" fill="#00f" x="99.8" y="107.2" transform="rotate(-90 99.8 107.2)">Raspberry Pi Zero</text>
<text font-size="4.6" fill="#00f" x="276.1" y="265.4">Louder Raspberry</text>
<g font-size="4.2" fill="#00f">
<text x="217" y="16.5">POWER</text>
<text x="58.2" y="132.9">USB-TO-SERIAL BRIDGE</text>
<text x="162.3" y="132.9">USB-PD</text>
<text x="209.9" y="132.9">POWER BYPASS</text>
<text x="125.2" y="205.2">PD_OFF: 1-1-0 = 5V</text>
<text x="125.2" y="210.5">PD_ON=LOW: 0-1-0 = 20V</text>
<text x="19.4" y="219.4">RGB LED</text>
<text x="105.8" y="219.4">IR IN</text>
<text x="194" y="219.4">RELAY DRIVER</text>
<text x="397.8" y="265.7">A</text>
<text x="316.2" y="275.2">Sonocotta</text>
<text x="309.3" y="283">2024-03-24</text>
</g>
<g font-size="4.2">
<text x="43.9" y="21.1">3V3</text>
<text x="142.9" y="21.1">+5V</text>
<text x="232.8" y="24.6">VDD</text>
<text x="32.5" y="43.8">GND</text>
<text x="147.1" y="43.8">GND</text>
<text x="330.2" y="60.2">+5V</text>
<text x="231.8" y="100.1">GND</text>
<text x="279.4" y="100.1">GND</text>
<text x="92.4" y="123.1">GND</text>
<text x="127" y="134">VUSB</text>
<text x="190.5" y="134">VUSB</text>
<text x="215.2" y="142.8">VUSB</text>
<text x="294.3" y="141">3V3</text>
<text x="97" y="146.3">VUSB</text>
<text x="214.1" y="189.9">VDD</text>
<text x="293.5" y="199">GND</text>
<text x="73" y="204.3">GND</text>
<text x="189.4" y="207.8">GND</text>
<text x="144.2" y="220.4">+5V</text>
<text x="42.3" y="223.9">+5V</text>
<text x="220.5" y="223.9">+5V</text>
<text x="67.7" y="276.6">GND</text>
<text x="143.6" y="277.2">GND</text>
<text x="219.4" y="276.7">GND</text>
</g>
<text font-size="4.2" fill="#000080" x="148.1" y="134.4">3V3</text>
<g font-size="3.9" fill="#00f">
<text x="20.7" y="47.7">I2C_CLK</text>
<text x="21.3" y="44.2">I2C_DATA</text>
<text x="17.6" y="51.3">AMP_PWDN</text>
<text x="182.3" y="51.2">UART_TX</text>
<text x="181.9" y="54.8">UART_RX</text>
<text x="182.3" y="58.2">I2S_CLK</text>
<text x="182.1" y="65.4">IR_IN</text>
<text x="182.4" y="68.9">LAN_RES</text>
<text x="13.9" y="72.5">SPI_MOSI</text>
<text x="14.3" y="76">SPI_MISO</text>
<text x="182.4" y="76">LAN_INT</text>
<text x="15.8" y="79.5">SPI_CLK</text>
<text x="182.3" y="83.1">RELAY</text>
<text x="182.4" y="79.5">SPI_CS0</text>
<text x="182.4" y="93.6">RGB_LED</text>
<text x="18" y="100.8">I2S_WS</text>
<text x="182.4" y="100.6">USB_PD_PG</text>
<text x="8.7" y="104.2">AMP_FAULT</text>
<text x="182.4" y="107.6">I2S_DATA</text>
<text x="88.9" y="158.8">USBCC1</text>
<text x="249.6" y="160.7">UART_RX</text>
<text x="88.9" y="164.1">USBP</text>
<text x="249.8" y="164.2">UART_TX</text>
<text x="88.9" y="171.1">USBN</text>
<text x="257.9" y="171.4">USBP</text>
<text x="88.9" y="180">USBCC2</text>
<text x="257.1" y="174.8">USBN</text>
<text x="134.7" y="181.8">USBCC1</text>
<text x="135" y="185.5">USBCC2</text>
<text x="202.4" y="196.7" transform="rotate(-90 202.4 196.7)">USB_PD_PG</text>
<text x="3.5" y="254.1">RGB_LED</text>
<text x="180.3" y="254.1">IR_IN</text>
<text x="191.4" y="255.8">RELAY</text>
</g>
<g font-size="3.9" fill="#800">
<text x="255.8" y="261">TITLE:</text>
<text x="384.4" y="265.7">REV:</text>
<text x="292.7" y="275.2">Company:</text>
<text x="384" y="275.8">Sheet: 1/1</text>
<text x="292.7" y="282.9">Date:</text>
<text x="341.7" y="282.9">Drawn By:andriy@sonocotta.com</text>
</g>
<g font-size="3.2" fill="#800">
<text x="46.9" y="6.8">1</text>
<text x="116.1" y="6.8">2</text>
<text x="185.2" y="6.8">3</text>
<text x="254.4" y="6.8">4</text>
<text x="323.5" y="6.8">5</text>
<text x="9.3" y="41.9">A</text>
<text x="411.2" y="41.9">A</text>
<text x="9.3" y="111.1">B</text>
<text x="411.2" y="111.1">B</text>
<text x="9.3" y="180.2">C</text>
<text x="411.2" y="180.2">C</text>
<text x="9.3" y="249.3">D</text>
<text x="411.2" y="249.3">D</text>
<text x="46.9" y="287.6">1</text>
<text x="116.1" y="287.6">2</text>
<text x="185.2" y="287.6">3</text>
<text x="254.4" y="287.6">4</text>
<text x="323.5" y="287.6">5</text>
</g>
<g font-size="3.2" fill="#000080">
<text x="302.7" y="29.9">TP_1V3</text>
<text x="37.7" y="35.3">100nF</text>
<text x="39.3" y="30">C37</text>
<text x="56.4" y="35">22uF</text>
<text x="56.4" y="31.8">C38</text>
<text x="85.4" y="34.8">2.54-2*20</text>
<text x="93.8" y="34.9">Raspberry Pi Zero</text>
<text x="93.8" y="31.7">RP1</text>
<text x="95.1" y="31.5">U5</text>
<text x="136.4" y="35.3">100nF</text>
<text x="138.1" y="30">C41</text>
<text x="155.2" y="35">22uF</text>
<text x="155.2" y="31.8">C39</text>
<text x="164.7" y="35.3">100uF</text>
<text x="166.3" y="30">C40</text>
<text x="271.3" y="35.3">U1</text>
<text x="304" y="33.5">5V</text>
<text x="238.5" y="40.6">R26</text>
<text x="271.3" y="38.4">XL1509-5.0E1</text>
<text x="148.6" y="46.2">R29</text>
<text x="164.5" y="46.2">R28</text>
<text x="227.3" y="48">C2</text>
<text x="238.5" y="43.8">0</text>
<text x="148.6" y="49.4">10</text>
<text x="164.5" y="53.3">R18</text>
<text x="164.5" y="49.4">10</text>
<text x="227.3" y="51.2">22uF</text>
<text x="312.7" y="53.1">R30</text>
<text x="53.4" y="58.2">10</text>
<text x="53.4" y="55">R13</text>
<text x="149.6" y="60">R27</text>
<text x="164.5" y="56.4">10</text>
<text x="239.9" y="58.2">C4</text>
<text x="312.7" y="56.4">0</text>
<text x="149.6" y="63.1">10</text>
<text x="164.5" y="63.5">10</text>
<text x="164.5" y="60.3">R25</text>
<text x="222.6" y="65.3">R32</text>
<text x="239.9" y="61.4">22uF</text>
<text x="34" y="67">R12</text>
<text x="35.7" y="70.6">10</text>
<text x="150.4" y="70.9">R24</text>
<text x="164.5" y="70.9">R23</text>
<text x="222.6" y="68.6">10k</text>
<text x="305.5" y="70.3">10k</text>
<text x="305.5" y="67">R9</text>
<text x="150.4" y="74.1">10</text>
<text x="164.5" y="74.1">10</text>
<text x="37.5" y="83.3">R11 R10</text>
<text x="227.2" y="81.2">LED1</text>
<text x="266.3" y="81.2">L6</text>
<text x="310.1" y="83">LED2</text>
<text x="37.5" y="86.4">10</text>
<text x="44.6" y="86.4">10</text>
<text x="150.4" y="88.5">R22</text>
<text x="164.5" y="88.5">R17</text>
<text x="227.2" y="84.4">KT-0603R</text>
<text x="251.9" y="89.7">B5819W_C8598</text>
<text x="251.9" y="86.5">D2</text>
<text x="266.3" y="84.4">68uH</text>
<text x="287.5" y="87.9">22uF</text>
<text x="287.5" y="84.7">C7</text>
<text x="299.9" y="87.9">22uF</text>
<text x="299.9" y="84.7">C8</text>
<text x="310.1" y="86.2">KT-0603R</text>
<text x="42.8" y="93.9">R16</text>
<text x="150.4" y="91.7">10</text>
<text x="164.5" y="91.7">10</text>
<text x="164.5" y="95.6">R53</text>
<text x="42.8" y="97">10</text>
<text x="164.5" y="98.8">10</text>
<text x="305" y="100.6">GND</text>
<text x="305" y="97.4">TP_3V</text>
<text x="42.8" y="108">R54</text>
<text x="164.5" y="105.8">10</text>
<text x="164.5" y="102.6">R15</text>
<text x="42.8" y="111.1">10</text>
<text x="18.2" y="142.3">TYPE-C 16PIN 2MD(073)</text>
<text x="46.3" y="139.1">USB1</text>
<text x="122.2" y="148.2">R57</text>
<text x="153.8" y="149.6">10K</text>
<text x="153.8" y="146.4">R59</text>
<text x="169.9" y="149.2">CH224K</text>
<text x="169.9" y="145.9">U6</text>
<text x="196.1" y="148.2">R56</text>
<text x="285.1" y="144.7">TP_10</text>
<text x="291" y="148.4">3V3</text>
<text x="320.7" y="148">U8</text>
<text x="106.6" y="155.2">VUSB</text>
<text x="107.2" y="151.7">TP_7</text>
<text x="120.5" y="151.7">10K</text>
<text x="196.1" y="151.4">1k</text>
<text x="320.7" y="151.3">CH340C</text>
<text x="197.6" y="160.5">C29</text>
<text x="131" y="167.6">R60</text>
<text x="146.9" y="167.6">R58</text>
<text x="197.6" y="163.7">1uF</text>
<text x="220.8" y="165.8">R55</text>
<text x="273" y="167.6">TP_9 DP</text>
<text x="129.4" y="171.1">10K</text>
<text x="147" y="171.1">10K</text>
<text x="220.8" y="169">0</text>
<text x="273" y="178.1">TP_8 DN</text>
<text x="225.4" y="183.5">TP_6</text>
<text x="224.8" y="187">VDD</text>
<text x="288.2" y="187">C30</text>
<text x="288.5" y="190.5">100nF</text>
<text x="348.1" y="190.5">100nF</text>
<text x="348.1" y="187.3">C47</text>
<text x="61.2" y="222.6">XL-1615RGBC-WS2812B</text>
<text x="61.2" y="225.8">LED5</text>
<text x="61.4" y="229.3">H3</text>
<text x="150.3" y="232.8">R39</text>
<text x="197.8" y="231.4">D5</text>
<text x="107.9" y="237.9">IRM-H638T/TR2(DX)</text>
<text x="107.9" y="234.6">LED3</text>
<text x="150.3" y="235.9">100</text>
<text x="197.8" y="234.6">B5819W_C8598</text>
<text x="162.8" y="245.2">R37</text>
<text x="208.1" y="245.5">Q4</text>
<text x="246.6" y="245.2">H2</text>
<text x="32.3" y="250.4">100</text>
<text x="32.3" y="247.2">R52</text>
<text x="162.8" y="248.4">10K</text>
<text x="208.1" y="248.7">AO3400A</text>
<text x="157.6" y="257.8">C44</text>
<text x="33.5" y="263.1">C42</text>
<text x="54.7" y="262.8">C45</text>
<text x="135.8" y="263.1">C43</text>
<text x="157.6" y="261.1">100nF</text>
<text x="215.5" y="262.8">R31</text>
<text x="33.3" y="266.4">10uF</text>
<text x="54.7" y="266">100nF</text>
<text x="135.6" y="266.4">10uF</text>
<text x="215.5" y="266">100k</text>
</g>
<g font-size="3.2" fill="#00f">
<text x="86.2" y="39.1">2</text>
<text x="90.7" y="40.5">2</text>
<text x="101.3" y="40.5">1</text>
<text x="105.8" y="39.1">1</text>
<text x="86.2" y="46.1">6</text>
<text x="86.2" y="42.6">4</text>
<text x="90.7" y="47.6">6</text>
<text x="90.7" y="44">4</text>
<text x="101.3" y="47.6">5</text>
<text x="101.3" y="44">3</text>
<text x="105.8" y="46.1">5</text>
<text x="105.8" y="42.6">3</text>
<text x="257.3" y="46.1">1</text>
<text x="261.8" y="47.6">VIN</text>
<text x="277.8" y="47.6">GND</text>
<text x="287.5" y="46.1">8</text>
<text x="84.2" y="53.2">10</text>
<text x="86.2" y="49.7">8</text>
<text x="90.7" y="51.1">8</text>
<text x="101.3" y="51.1">7</text>
<text x="105.8" y="53.2">9</text>
<text x="105.8" y="49.7">7</text>
<text x="257.3" y="53.2">2</text>
<text x="287.5" y="53.2">7</text>
<text x="84.2" y="56.7">12</text>
<text x="90.7" y="58.1">12</text>
<text x="90.7" y="54.6">10</text>
<text x="99.3" y="58.1">11</text>
<text x="101.3" y="54.6">9</text>
<text x="105.8" y="56.7">11</text>
<text x="261.8" y="54.6">OUTPUT</text>
<text x="277.8" y="54.6">GND</text>
<text x="84.2" y="63.8">16</text>
<text x="84.2" y="60.3">14</text>
<text x="90.7" y="65.2">16</text>
<text x="90.7" y="61.7">14</text>
<text x="99.3" y="65.2">15</text>
<text x="99.3" y="61.7">13</text>
<text x="105.8" y="63.8">15</text>
<text x="105.8" y="60.3">13</text>
<text x="257.3" y="60.3">3</text>
<text x="261.8" y="61.7">FB</text>
<text x="277.8" y="61.7">GND</text>
<text x="287.5" y="60.3">6</text>
<text x="84.2" y="70.8">20</text>
<text x="84.2" y="67.3">18</text>
<text x="90.7" y="68.7">18</text>
<text x="99.3" y="68.7">17</text>
<text x="105.8" y="70.8">19</text>
<text x="105.8" y="67.3">17</text>
<text x="257.3" y="67.3">4</text>
<text x="261.8" y="68.7">ON/OFF</text>
<text x="277.8" y="68.7">GND</text>
<text x="287.5" y="67.3">5</text>
<text x="84.2" y="77.9">24</text>
<text x="84.2" y="74.4">22</text>
<text x="90.7" y="75.8">22</text>
<text x="90.7" y="72.2">20</text>
<text x="99.3" y="75.8">21</text>
<text x="99.3" y="72.2">19</text>
<text x="105.8" y="77.9">23</text>
<text x="105.8" y="74.4">21</text>
<text x="84.2" y="81.4">26</text>
<text x="90.7" y="82.8">26</text>
<text x="90.7" y="79.3">24</text>
<text x="99.3" y="82.8">25</text>
<text x="99.3" y="79.3">23</text>
<text x="105.8" y="81.4">25</text>
<text x="84.2" y="88.5">30</text>
<text x="84.2" y="84.9">28</text>
<text x="90.7" y="89.9">30</text>
<text x="90.7" y="86.4">28</text>
<text x="99.3" y="89.9">29</text>
<text x="99.3" y="86.4">27</text>
<text x="105.8" y="88.5">29</text>
<text x="105.8" y="84.9">27</text>
<text x="84.2" y="95.5">34</text>
<text x="84.2" y="92">32</text>
<text x="90.7" y="93.4">32</text>
<text x="99.3" y="93.4">31</text>
<text x="105.8" y="95.5">33</text>
<text x="105.8" y="92">31</text>
<text x="84.2" y="99.1">36</text>
<text x="90.7" y="100.5">36</text>
<text x="90.7" y="96.9">34</text>
<text x="99.3" y="100.5">35</text>
<text x="99.3" y="96.9">33</text>
<text x="105.8" y="99.1">35</text>
<text x="84.2" y="106.1">40</text>
<text x="84.2" y="102.6">38</text>
<text x="90.7" y="107.5">40</text>
<text x="90.7" y="104">38</text>
<text x="99.3" y="107.5">39</text>
<text x="99.3" y="104">37</text>
<text x="105.8" y="106.1">39</text>
<text x="105.8" y="102.6">37</text>
<text x="34.6" y="146.7">14</text>
<text x="40.1" y="148.4">SHELL</text>
<text x="51.6" y="152">VBUS</text>
<text x="51.7" y="155.5">SBU2</text>
<text x="61.9" y="150.2">2</text>
<text x="61.9" y="153.7">3</text>
<text x="158.3" y="153.7">9</text>
<text x="161.8" y="155.5">CFG1</text>
<text x="308.4" y="155.5">1</text>
<text x="54" y="159">CC1</text>
<text x="61.9" y="157.3">4</text>
<text x="61.9" y="160.8">5</text>
<text x="158.3" y="157.3">2</text>
<text x="158.3" y="160.8">3</text>
<text x="161.8" y="159">CFG2</text>
<text x="308.4" y="159">2</text>
<text x="312.9" y="160.4">TXD</text>
<text x="312.9" y="156.9">GND</text>
<text x="324.4" y="160.4">R232</text>
<text x="333.4" y="159">15</text>
<text x="53.6" y="162.6">DN2</text>
<text x="54.1" y="166.1">DP1</text>
<text x="61.9" y="164.3">6</text>
<text x="61.9" y="167.9">7</text>
<text x="158.3" y="166.1">4</text>
<text x="161.8" y="162.6">CFG3</text>
<text x="161.8" y="167.9">DP</text>
<text x="183.6" y="167.9">10</text>
<text x="308.4" y="166.1">4</text>
<text x="308.4" y="162.6">3</text>
<text x="312.9" y="167.5">V3</text>
<text x="312.9" y="164">RXD</text>
<text x="323.5" y="167.5">DTR#</text>
<text x="323.7" y="164">RTS#</text>
<text x="333.4" y="162.6">14</text>
<text x="333.4" y="166.1">13</text>
<text x="53.6" y="169.6">DN1</text>
<text x="54.1" y="173.1">DP2</text>
<text x="61.9" y="171.4">8</text>
<text x="158.3" y="169.6">5</text>
<text x="161.8" y="171.4">DM</text>
<text x="177.8" y="169.6">PG</text>
<text x="308.4" y="173.1">6</text>
<text x="308.4" y="169.6">5</text>
<text x="312.9" y="171">D+</text>
<text x="323" y="171">DCD#</text>
<text x="333.4" y="169.6">12</text>
<text x="333.4" y="173.1">11</text>
<text x="51.7" y="176.7">SBU1</text>
<text x="61.9" y="174.9">9</text>
<text x="61.9" y="178.4">10</text>
<text x="158.3" y="176.7">8</text>
<text x="161.8" y="178.4">VBUS</text>
<text x="308.4" y="176.7">7</text>
<text x="312.9" y="178.1">NC.</text>
<text x="312.9" y="174.6">D-</text>
<text x="323.3" y="178.1">DSR#</text>
<text x="326.5" y="174.6">RI#</text>
<text x="333.4" y="176.7">10</text>
<text x="34.6" y="185.5">13</text>
<text x="51.6" y="183.7">VBUS</text>
<text x="54" y="180.2">CC2</text>
<text x="61.9" y="182">11</text>
<text x="158.3" y="183.7">6</text>
<text x="158.3" y="180.2">7</text>
<text x="161.8" y="185.5">CC2</text>
<text x="161.8" y="182">CC1</text>
<text x="175.5" y="185.1">GND</text>
<text x="183.4" y="183.7">11</text>
<text x="308.4" y="180.2">8</text>
<text x="312.9" y="181.6">NC.</text>
<text x="323.7" y="181.6">CTS#</text>
<text x="335.1" y="180.2">9</text>
<text x="40.1" y="187.3">SHELL</text>
<text x="64.9" y="239.2" transform="rotate(-90 64.9 239.2)">1</text>
<text x="66.7" y="235.7" transform="rotate(-90 66.7 235.7)">1</text>
<text x="68.4" y="239.2" transform="rotate(-90 68.4 239.2)">2</text>
<text x="70.2" y="235.7" transform="rotate(-90 70.2 235.7)">2</text>
<text x="72" y="239.2" transform="rotate(-90 72 239.2)">3</text>
<text x="73.7" y="235.7" transform="rotate(-90 73.7 235.7)">3</text>
<text x="112.6" y="245.5">1</text>
<text x="139.3" y="245.5">4</text>
<text x="71.4" y="250.8">DO</text>
<text x="77.8" y="249">1</text>
<text x="117.1" y="246.9">GND</text>
<text x="130.3" y="246.9">VCC</text>
<text x="243" y="250.8">1</text>
<text x="57.8" y="252.5">4</text>
<text x="61.3" y="254.3">DI</text>
<text x="112.6" y="252.5">2</text>
<text x="117.1" y="253.9">GND</text>
<text x="130.1" y="253.9">OUT</text>
<text x="139.3" y="252.5">3</text>
<text x="243" y="254.3">2</text>
<text x="243" y="257.8">3</text>
<text x="246.5" y="252.5">1</text>
<text x="246.5" y="256">2</text>
<text x="246.5" y="259.6">3</text>
</g>
<g font-size="3.2">
<text x="53.1" y="148.4">GND</text>
<text x="61.9" y="146.7">1</text>
<text x="61.9" y="185.5">12</text>
<text x="53.1" y="187.3">GND</text>
<text x="69" y="254.3">GND</text>
<text x="77.8" y="252.5">3</text>
</g>
<g font-size="3.2" fill="#f00">
<text x="175.1" y="155.5">VDD</text>
<text x="183.6" y="153.7">1</text>
<text x="333.4" y="155.5">16</text>
<text x="326.1" y="156.9">VCC</text>
<text x="57.8" y="249">2</text>
<text x="61.3" y="250.8">VDD</text>
</g>
<g font-size="2.5" fill="#00f">
<text x="67.2" y="39.1">1</text>
<text x="125.2" y="39.1">2</text>
<text x="67.2" y="42.6">3</text>
<text x="67.2" y="46.1">5</text>
<text x="71.3" y="44">GPIO02</text>
<text x="71.3" y="47.6">GPIO03</text>
<text x="125.2" y="42.6">4</text>
<text x="125.2" y="46.1">6</text>
<text x="67.2" y="49.7">7</text>
<text x="67.2" y="53.2">9</text>
<text x="71.3" y="51.1">GPIO04</text>
<text x="113.2" y="51.1">GPIO14</text>
<text x="125.2" y="49.7">8</text>
<text x="125.2" y="53.2">10</text>
<text x="65.7" y="56.7">11</text>
<text x="71.3" y="58.1">GPIO17</text>
<text x="104.5" y="58.1">PWM0-GPIO18</text>
<text x="113.2" y="54.6">GPIO15</text>
<text x="125.2" y="56.7">12</text>
<text x="65.7" y="60.3">13</text>
<text x="65.7" y="63.8">15</text>
<text x="71.3" y="61.7">GPIO27</text>
<text x="71.3" y="65.2">GPIO22</text>
<text x="113.2" y="65.2">GPIO23</text>
<text x="125.2" y="60.3">14</text>
<text x="125.2" y="63.8">16</text>
<text x="65.7" y="67.3">17</text>
<text x="65.7" y="70.8">19</text>
<text x="113.2" y="68.7">GPIO24</text>
<text x="125.2" y="67.3">18</text>
<text x="125.2" y="70.8">20</text>
<text x="65.7" y="74.4">21</text>
<text x="65.7" y="77.9">23</text>
<text x="71.3" y="72.2">GPIO10-MOSI</text>
<text x="71.3" y="75.8">GPIO09-MISO</text>
<text x="113.2" y="75.8">GPIO25</text>
<text x="125.2" y="74.4">22</text>
<text x="125.2" y="77.9">24</text>
<text x="65.7" y="81.4">25</text>
<text x="71.3" y="79.3">GPIO11-SCLK</text>
<text x="107.3" y="79.3">CE0-GPIO08</text>
<text x="113.2" y="82.8">GPIO07</text>
<text x="125.2" y="81.4">26</text>
<text x="65.7" y="84.9">27</text>
<text x="65.7" y="88.5">29</text>
<text x="71.3" y="86.4">ID_SD</text>
<text x="71.3" y="89.9">GPIO05</text>
<text x="114.9" y="86.4">ID_SC</text>
<text x="125.2" y="84.9">28</text>
<text x="125.2" y="88.5">30</text>
<text x="65.7" y="92">31</text>
<text x="65.7" y="95.5">33</text>
<text x="71.3" y="93.4">GPIO06</text>
<text x="113.2" y="93.4">GPIO12</text>
<text x="125.2" y="92">32</text>
<text x="125.2" y="95.5">34</text>
<text x="65.7" y="99.1">35</text>
<text x="71.3" y="96.9">GPIO13</text>
<text x="71.3" y="100.5">GPIO19</text>
<text x="113.2" y="100.5">GPIO16</text>
<text x="125.2" y="99.1">36</text>
<text x="65.7" y="102.6">37</text>
<text x="65.7" y="106.1">39</text>
<text x="71.3" y="104">GPIO26</text>
<text x="113.2" y="104">GPIO20</text>
<text x="113.2" y="107.5">GPIO21</text>
<text x="125.2" y="102.6">38</text>
<text x="125.2" y="106.1">40</text>
</g>
<g font-size="2.5" fill="#f60">
<text x="71.3" y="40.5">+3V3 (DC PWR)</text>
<text x="71.3" y="68.7">+3V3 (DC PWR)</text>
</g>
<g font-size="2.5" fill="#f00">
<text x="104.2" y="40.5">(DC PWR) +5V</text>
<text x="104.2" y="44">(DC PWR) +5V</text>
</g>
<g font-size="2.5">
<text x="102.9" y="47.6">(GROUND) GND</text>
<text x="71.3" y="54.6">GND (GROUND)</text>
<text x="102.9" y="61.7">(GROUND) GND</text>
<text x="102.9" y="72.2">(GROUND) GND</text>
<text x="71.3" y="82.8">GND (GROUND)</text>
<text x="102.9" y="89.9">(GROUND) GND</text>
<text x="102.9" y="96.9">(GROUND) GND</text>
<text x="71.3" y="107.5">GND (GROUND)</text>
</g>
</svg>
